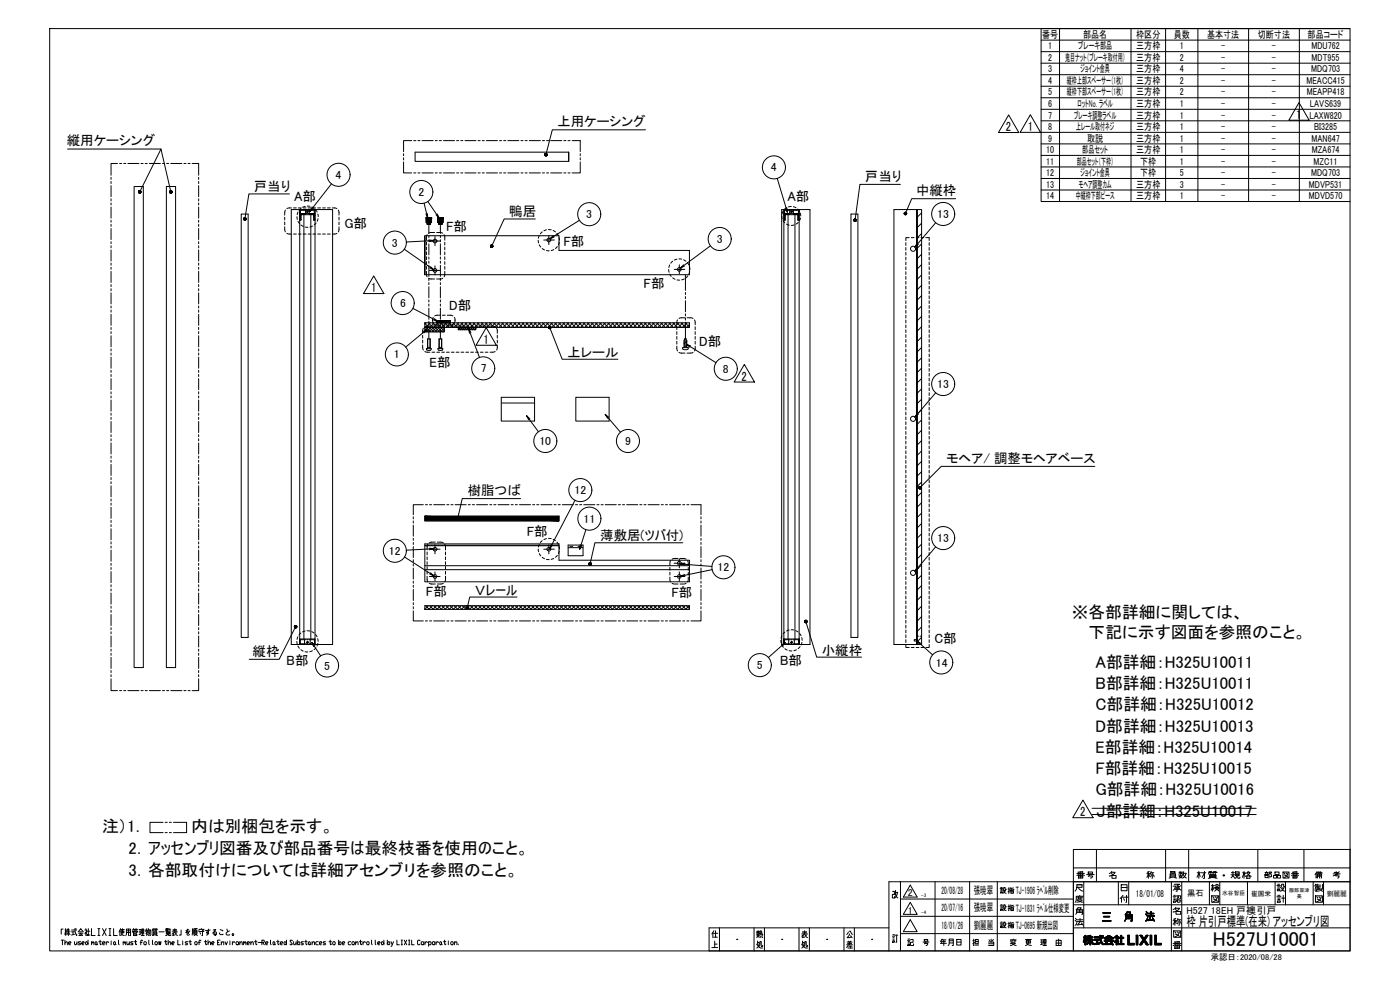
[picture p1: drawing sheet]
<svg xmlns="http://www.w3.org/2000/svg" width="841mm" height="594mm" viewBox="0 0 841 594" stroke-linecap="round" stroke-linejoin="round" font-family="sans-serif">
<!-- layer: TOS_WA -->
<g fill="none" stroke="#000" stroke-width=".6">
<path d="M30 17h781v554h-781zM636 17v104M679 17v104M700 17v104M720 17v104M750 17v104M781 17v104M811 17h-186v104h156M625 24h186M625 31h186M625 38h186M625 45h186"/>
<path d="M625 52h186M625 59h186M625 66h186M625 73h186M625 80h186M625 86h186M625 93h186M625 100h186M625 107h186M625 114h186M781 121h30M659 510v20"/>
<path d="M700 510v20M714 510v20M756 510v20M783 510v20M811 510h-166v61v-41h166h-277v41M811 510h.1M811 510v61h-385v-14h108M536 535h1v2h-1v2h1v-1M538 536v2l1 1M538 536h1M538 535l-1 2M539 536v2l-2 1"/>
<path d="M541 530v41M547 532l4 7h-8zM562 530v41M582 530v41M599 530v41M645 521h166M651 530v27M672 530v14M674 531h3v4h-3zM674 533h3M678 530v14M704 530v41"/>
<path d="M710 530v41M727 530v14M733 530v14M749 530v14M766 530v14M772 530v14M789 530v14M795 530v14M38 558h-1v3M39 559h1M39 558v4M40 560h2"/>
<path d="M40 559h2M41 558l-1 1M41 558v4M43 560h2M43 559h3M44 560v1M45 558l1 4v-1M45 558h1M47 560l2-2 1 2M48 560h1M51 559h1l-1 2M52 558v1"/>
<path d="M52 559h2M53 558v4h-1h2M55 558v4h2M59 558h1M59 558v4M62 558l2 4M64 558l-2 4M65 558h2M66 558v4M68 558v4h2M72 559v1M72 558v4"/>
<path d="M72 558h3M73 559h1v1h-1zM74 558v2l-2 2M76 559h2M77 558v4M80 558h1M80 560h2v1h-2zM80 558v1M80 558l1 1M81 559h.1M82 558h1M82 558l-1 1"/>
<path d="M82 558v1M84 560h1M84 558h1M84 558v3M85 558h1v2h-1zM85 559h1M86 558v4M88 558v1h1M88 559v1M88 558v4M89 559h2v2l-1 1M89 558v2"/>
<path d="M89 559v2M90 559l-1 3M92 558h1M92 560h2v2h-2zM92 558v1M93 558h-1v1M93 558h2M94 558v1M94 558h-1v1M95 560h4M100 558h1v1h-1M100 560h2v1h-2z"/>
<path d="M100 558h.1M100 559h.1M101 558h-1v1h1M101 558v1M101 559h2M102 558h1M103 560h4M104 558h2M104 559h2M105 560l2 2M105 558v2l-1 1M109 559v3h-1"/>
<path d="M113 558l-1 2 1-1v2M113 558l-1 1M114 559l-2 2 1 1 1-1M116 558l-1 4M116 558v3M117 558v4M117 558h2M117 559h1v2h-1zM117 559h1M118 558l-1 1M119 559l1-1h3l-1 1M119 560h4"/>
<path d="M121 558h.1M122 559v3h-1M125 558v2h-1h1v1l-1 1M126 559h-3M128 559l2-1-2 3 2-1v2l-1-1v1M132 558l2 1M136 558l1 2M138 559l-2 1v1v1l2-1M429 559l-1 1v3M430 559v4M432 557v14M453 557v14"/>
<path d="M455 559h1M455 560v1M455 559v1h1M456 560v1v-1M456 560h2v2v-1M457 559l-1 3M459 557v14M480 557v14M482 560h3M483 559v2l-1 1M486 557v14M507 557v14"/>
<path d="M510 560l-1 1M510 559h1l1 2M513 557v14M541 550h104M541 540h104M547 542l4 7h-8zM547 552l4 8h-8zM645 557h166M645 544h166M37 565h1M38 565v3M39 567l1-1v2"/>
<path d="M39 565v3M40 561l-1-2v2M40 561l1-1 1 1M41 567h1v-1h-1v1l1 1M45 566v2l1-1M45 561l-2 1M46 566v2M47 561h3M48 566h-1l1 1-1 1M49 561l-2 1h2M49 561l1 1M49 567h1v-1h-1v1l1 1"/>
<path d="M52 566l1 1-1 1-1-1zM52 561v-1v2M53 565v3M55 566l1 1M55 566v2M56 566v2M58 566v2l-1-1zM58 567l1 1M59 562h1M59 566h2M60 565v2v1l1-1M62 567h1v-1h-1v1l1 1"/>
<path d="M64 566v2M65 566l-1 1M65 562h2M67 565v1M67 566v2M69 566v2l-1-1zM69 567l1 1M71 565l1 3M73 561l2 1M74 566l1 1M74 566v2M75 566v2"/>
<path d="M76 562v-4h2v4M76 560h2M76 566l1 2 1-1M78 566v2M80 560v-1h3l-1 1M80 566h-2l2 1-2 1M80 561h2v1h-2zM80 561h.1M81 566h1M81 565v2l1 1v-1M84 566h1M85 561h-1"/>
<path d="M85 562h2M85 561h2M86 565h-1v3M87 566h1v2l-2-1zM89 560l-1 1M89 565l1 3M92 565v3M92 561h2M92 560h2M92 562h.1M93 566h2l-1 2-1-1zM94 562h1"/>
<path d="M95 566l1 2v-2v2l1-2M99 566h1M100 565v2v1v-1M100 561h2M100 560h2M101 561l-2 1M101 567l1-1 1 2M101 565v3M101 561v1h2M103 567h1v-1h-1v1l1 1M103 561h1v1M105 562h-1"/>
<path d="M106 560l-1 1M107 565v3h1M110 565v1M110 566v2M113 566h-2l2 1-2 1M113 566h2M114 565v2l1 1v-1M117 560h1M117 566h1v2l-1-1zM117 561v1M118 561l1 1M119 566h1"/>
<path d="M120 560l1 1M121 565h-1v3M123 566h1M123 565v2l1 1v-1M125 567l1-1v2M125 565v3M127 567h1v-1h-1v1l1 1M131 566h.1M132 560v1h1h1M132 565h-1v3h1M133 567l1-1v2M133 566v2"/>
<path d="M135 566l1 2 1-2M138 565v1M138 566v2M140 566v2M141 566h-1v1M142 566h1v2l-1-1zM144 567l1-1 1 2M144 566v2M146 566h1v1M146 566v2M147 566h1v2M148 567h2v-1h-2l1 2h1"/>
<path d="M151 567l1-1v2M151 566v2M153 566h1M154 565v2v1v-1M155 566h2M157 566h2l-1-1h-1v3M158 566l1 2M160 567h1v-1h-1v2h1M162 565l1 3M164 566h1v2l-1-1zM165 567v1M166 566h2"/>
<path d="M167 565v2v1l1-1M168 567h2v-1h-2v1l2 1M171 566l1 1-1 1v-1zM172 565v3M176 565h-1h-1l2 2-1 1-1-1M176 566l1 2 1-1M178 566v2M179 565v3M179 566h1v2l-1-1zM182 566h-1l1 1-1 1M183 566h2M184 565v2v1l1-1"/>
<path d="M186 566v2l-1-1zM186 567l1 1M187 567l2-1v2M187 566v2M191 566h-1v2h1M192 567h1v-1h-1v1l1 1M196 566h-2l2 1-2 1M198 566h1M198 565v2l1 1v-1M200 566h1v2l-1-1zM203 565v3M204 566h1v2l-2-1z"/>
<path d="M206 567h1v-1h-1v1l1 1M211 566h-2l1 2h1M212 566h1v2l-2-1zM214 567l1-1v2M214 566v2M216 566h1M217 565v2v1v-1M218 566v2M220 566h-1l-1 1M221 566h1l-1 2-1-1zM223 565l1 3M225 565l1 3"/>
<path d="M227 567h1v-1h-1v1l1 1M229 566l2 1-1 1-1-1zM231 565v3M233 565v3M233 566h1v2l-1-1zM235 566l1 2M236 566l-1 2M238 565v3h2M241 565h1M241 568h1M241 565v3M243 565l1 3"/>
<path d="M244 565l-1 3M245 565h1M245 568h1M246 565v3M247 565v3h2M252 565h-1v2v1l1-1M253 566h2l-1 2-1-1zM255 566v2M257 566h-1l-1 1M257 566h1h1v2h-2M257 566v2M260 566h1v2l-1-1z"/>
<path d="M262 566v2M263 566l-1 1M265 566v2l-1-1zM265 567l1 1M266 566h2M267 565v2v1l1-1M269 565v1M269 566v2M271 566h1v2l-1-1zM273 567l1-1v2M273 566v2M275 567v1"/>
<path d="M428 569h3M428 560v1M429 561h2M429 563h2M429 567h2M429 565v4M443 564h.1M455 561h1M455 567l1 2h2M455 566h1l-1 3M455 565v3M455 562v1"/>
<path d="M455 561v1M456 562v1M456 562h-1M457 560v1M457 562v1M458 562v1M458 568h-1v-2l-1 3M470 564h.1M482 562v1M482 561h3M482 567l1 2h2M482 566h1l-1 3"/>
<path d="M482 565v3M483 561l2 2M484 563h-2M485 562h-1M485 568h-1v-2l-1 3M497 564h.1M509 568h3M509 566h3M509 567h3M509 569h3M510 568l-1 1M510 565v1"/>
<path d="M510 568h2M510 561l-1 2h2M510 566v2M511 568v1M511 562l1 1M511 565v1M524 564h.1M536 562h1M536 565h1v1h-1zM536 564h1M536 563h1M536 561h1"/>
<path d="M537 562h2M539 562v4h-1M541 561h104M651 565v1M651 563h.1M651 564v2M651 564v1M652 563v2M652 562v1h1h-1l1 1v1h-1v3v-3l-1 1 1-3h-1h1zM652 562v6M653 563h.1M653 564v1"/>
<path d="M653 566v1M653 563v2M653 563v1M654 562v1l1-1v1h2h-2v1h2v1h-1l1 2-2-2v3v-3l-2 2 1-2h-1v-1h2v-1l-2 1zM654 564v1M654 562v2M654 566v1M654 565v2M654 562v1M654 564v2M654 562h.1M654 563h.1"/>
<path d="M655 562v6M655 563h.1M655 564v2M656 563h.1M656 564v2M656 564v1M656 565v2M656 566v1M657 564v1M657 566v1M657 563h4v-1v1h2h-2l2 5-2-2v-3h-4zM657 563h.1"/>
<path d="M657 567h.1M658 563h.1M658 564h2v1h-1v2l2-1v1h-4h2v-2h-1zM658 564v1M658 567h.1M659 563h.1M659 564v1M659 567h.1M659 564v3M660 563h.1M660 564v1M660 566v1"/>
<path d="M661 563h.1M661 566v1M661 562v3M661 562v4M662 563h.1M662 565v2M662 562h1h-1zM662 562h.1M662 566v1M663 562h.1M663 563h.1M663 567v1"/>
<path d="M663 563l4-1 2 1v1h-5h-1zM663 565h6h-4v2h2v-1h1l1 2-1-1h-4l1-2h-2zM663 565h.1M663 563v1M664 563v1M664 565h.1M664 567h.1M664 566v1M664 565v2M665 564a1.7 1.7 0 0 1 1-1 1.7 1.7 0 0 1 2 1zM665 563v1M665 565v2"/>
<path d="M665 567h.1M665 562v2M665 562v1M665 564h.1M665 565v1M666 564h.1M666 565h.1M666 567h.1M666 562v1M667 562v1M667 564h.1M667 565h.1"/>
<path d="M667 567h.1M667 566h.1M667 563v1M667 566v1M668 563v1M668 565h.1M668 566v1M668 566v2M668 567v1M669 563v1M669 565h.1M669 567v1"/>
<path d="M670 563h.1M670 565v1M670 562l2 1-1 2 1 1-1-1v3h-1v-2l1-3h-1zM671 562v1M671 564v4M671 562v6M671 563v3M672 563v1M672 565v1M672 567h.1M673 563v1M673 567h.1"/>
<path d="M673 562h1v1h1v1h-1v3h1h-3h1v-3h-1v-1h1zM673 562v5M674 562v5M674 563v1M674 567h.1M675 563v1M675 567h.1M678 562h1v5h2v1h-3zM678 562v6M679 562v6M679 567v1M680 567v1"/>
<path d="M681 567v1M683 562h1v6h-1zM683 562v6M685 567v1M685 562h1l1 2 2-2h1l-2 3 2 3h-1l-2-3-1 3h-1l2-3zM685 562h.1M685 562v1M685 566v2M686 562v1M686 566v2M686 566v1M686 562v2"/>
<path d="M686 565v2M686 563v1M687 563v3M687 564v1M688 563v3M688 565v2M688 563v1M688 562v2M689 566v2M689 562v1M689 567v1M689 562h.1"/>
<path d="M690 567v1M690 562h.1M691 562h1v6h-1zM691 562v6M692 562v6M694 562h1v5h3v1h-4zM694 562v6M695 562v6M695 567v1M696 567v1M697 567v1M698 567v1"/>
<circle cx="140" cy="561" r=".5"/>
</g>
<!-- layer: TOS_S1 -->
<g fill="none" stroke="#000" stroke-width=".6">
<path d="M249 91h93v6h-93zM342 91v6M81 112h5v289h-5zM100 112h5v289h-5zM145 129h4v254h-4zM175 126h25v261h-25zM180 132h1v-3h7v3h1M180 126v261M180 126h3v2h-3zM183 129v255M186 126h3v2h-3zM187 129v255"/>
<path d="M189 126v261M470 126h17v261h-17zM471 126v261h9v-3h-9M471 126v6h1v-3h7v3h1M471 126h3v2h-3zM473 129v255M477 126h3v2h-3zM478 129v255M480 126v261M511 129h4v254h-4zM537 126h17v261h-17zM255 142v23v-23h81v8h78v15h-159"/>
<path d="M260 145h3M328 144h3M260 162h3M407 162h2M255 197h12v2h-12zM255 194h159v3h-159zM275 197v1h11v-1M301 239h20v14h-20zM346 239h20v14h-20zM301 242h20M255 310h81v3h-81zM255 327h81v10h78v12h-159z"/>
<path d="M255 340h159M255 328h81M260 330h3M260 329v1M260 330l1 1M261 329h.1M261 329h1M262 331h-1M262 329v1M262 330v1M328 330h3M329 329v1"/>
<path d="M329 330v1M329 329h.1M330 329h.1M330 331h-1M331 329v1M331 330l-1 1M341 327h9v7h-9zM341 329h9M342 328h2M347 328h2M407 338h2M407 338h.1"/>
<path d="M407 339h.1M408 337l-1 1M408 337h1M408 339h.1M409 338h.1M409 339h.1M255 342h159M260 346h3M260 346h.1M260 347h1M261 345h.1M261 345h1"/>
<path d="M262 347h-1M262 346h.1M262 347h.1M407 346h2M407 346h.1M407 347h.1M408 345h-1M408 345h1M408 347h.1M409 346h.1M409 347h.1M255 364h159v2h-159z"/>
<path d="M180 384h9M180 384h3v3h-3zM186 384h3v3h-3zM470 387h17M471 384h3v3h-3zM477 384h3v3h-3zM551 387v-261v261"/>
<circle cx="261" cy="145" r="1.1"/>
<circle cx="330" cy="144" r="1.1"/>
<circle cx="261" cy="162" r="1.1"/>
<circle cx="408" cy="162" r="1.1"/>
</g>
<!-- layer: TOS_K5 -->
<g fill="none" stroke="#000" stroke-width=".6">
<path d="M554 128l-3 3M554 134l-3 3M554 140l-3 3M554 147l-3 2M554 153l-3 3M554 159l-3 3M554 165l-3 3M554 171l-3 3M554 178l-3 2M255 199h.1M255 197l2 2M255 194l3 3"/>
<path d="M255 197h.1M256 194l-1 1M256 197l3 2M257 197l-2 2M257 194l3 3M258 194l-2 3M259 197l-3 2M260 197l2 2M260 194l3 3M260 197l-2 2M261 194l-3 3 3 2M261 197l3 2"/>
<path d="M262 197l-2 2M262 194l3 3M263 194l-2 3M264 197l-3 2M265 194l2 3M265 197l2 2h-1M266 197l-3 2M266 194l-3 3 3 2M266 197h1M267 197l-2 2M267 194l3 3M268 194l-3 3"/>
<path d="M270 194l2 3M271 194l-3 3M272 194l3 3M273 194l-3 3M274 194l3 3M275 198l1-1 2 1M275 198h.1M275 197l2 1M276 194l-3 3M277 194l3 3M278 198l1-1 1 1M278 197l1 1"/>
<path d="M278 194l-3 3M279 194l3 3M280 198l1-1 2 1M280 197l2 1M280 197l-1 1M280 194l-4 4M282 194l3 3M282 198l2-1 1 1M283 197l1 1M283 197l-2 1M283 194l-3 3M284 194l3 3"/>
<path d="M285 197l1 1M285 197l-1 1M285 194l-2 3M286 197l-1 1M287 194l2 3M288 194l-3 3M289 194l3 3M290 194l-3 3M292 194l2 3M293 194l-3 3M294 194l3 3M295 194l-3 3"/>
<path d="M297 194l2 3M298 194l-3 3M299 194l3 3M300 194l-3 3M301 194l3 3M302 194l-2 3M304 194l3 3M305 194l-3 3M306 194l3 3M307 194l-2 3M309 194l3 3M310 194l-3 3"/>
<path d="M311 194l3 3M312 194l-2 3M314 194l2 3M315 194l-3 3M316 194l3 3M317 194l-3 3M319 194l2 3M320 194l-3 3M321 194l3 3M322 194l-3 3M323 194l3 3M325 194l-3 3"/>
<path d="M326 194l3 3M327 194l-3 3M328 194l3 3M329 194l-2 3M331 194l3 3M332 194l-3 3M333 194l3 3M334 194l-2 3M336 194l2 3M337 194l-3 3M338 194l3 3M339 194l-3 3"/>
<path d="M341 194l2 3M342 194l-3 3M343 194l3 3M344 194l-3 3M345 194l3 3M347 194l-3 3M348 194l3 3M349 194l-3 3M350 194l3 3M351 194l-2 3M353 194l3 3M354 194l-3 3"/>
<path d="M355 194l3 3M356 194l-2 3M358 194l2 3M359 194l-3 3M360 194l3 3M361 194l-3 3M363 194l2 3M364 194l-3 3M365 194l3 3M366 194l-3 3M368 194l2 3M369 194l-3 3"/>
<path d="M370 194l3 3M371 194l-3 3M372 194l3 3M373 194l-2 3M375 194l3 3M376 194l-3 3M377 194l3 3M378 194l-2 3M380 194l3 3M381 194l-3 3M382 194l3 3M383 194l-2 3"/>
<path d="M385 194l2 3M386 194l-3 3M387 194l3 3M388 194l-3 3M390 194l2 3M391 194l-3 3M392 194l3 3M393 194l-3 3M394 194l3 3M396 194l-3 3M397 194l3 3M398 194l-3 3"/>
<path d="M399 194l3 3M400 194l-2 3M402 194l3 3M403 194l-3 3M404 194l3 3M405 194l-2 3M407 194l2 3M408 194l-3 3M409 194l3 3M410 194l-3 3M412 194l2 3M413 194l-3 3"/>
<path d="M414 194h.1M414 195l-2 2M554 184l-3 3M554 190l-3 3M554 196l-3 3M554 202l-3 3M554 209l-3 2M554 215l-3 3M554 221l-3 3M554 227l-3 3M554 234l-3 2M554 240l-3 3"/>
<path d="M554 246l-3 3M554 252l-3 3M554 258l-3 3M554 265l-3 2M554 271l-3 3M554 277l-3 3M554 283l-3 3M554 290l-3 2M554 296l-3 3M554 302l-3 3M554 308l-3 3M554 314l-3 3"/>
<path d="M554 321l-3 2M554 327l-3 3M554 333l-3 3M554 339l-3 3M554 346l-3 2M554 352l-3 3M554 358l-3 3M255 366h.1M256 364l2 2M257 364l-2 2M258 364l2 2M260 364l-2 2"/>
<path d="M261 364l2 2M262 364l-2 2M263 364l2 2M265 364l-3 2M265 364l3 2M267 364l-2 2M268 364l2 2M270 364l-3 2M270 364l3 2M272 364l-2 2M273 364l2 2M275 364l-3 2"/>
<path d="M275 364l2 2M277 364l-2 2M278 364l2 2M279 364l-2 2M280 364l2 2M282 364l-2 2M283 364l2 2M284 364l-2 2M285 364l2 2M287 364l-2 2M287 364l3 2M289 364l-2 2"/>
<path d="M290 364l2 2M292 364l-3 2M292 364l3 2M294 364l-2 2M295 364l2 2M297 364l-3 2M297 364l2 2M299 364l-2 2M300 364l2 2M301 364l-2 2M302 364l2 2M304 364l-2 2"/>
<path d="M305 364l2 2M306 364l-2 2M307 364l2 2M309 364l-2 2M310 364l2 2M311 364l-2 2M312 364l2 2M314 364l-3 2M314 364l3 2M316 364l-2 2M317 364l2 2M319 364l-3 2"/>
<path d="M319 364l3 2M321 364l-2 2M322 364l2 2M323 364l-2 2M324 364l2 2M326 364l-2 2M327 364l2 2M328 364l-2 2M329 364l2 2M331 364l-2 2M332 364l2 2M333 364l-2 2"/>
<path d="M334 364l2 2M336 364l-3 2M336 364l3 2M338 364l-2 2M339 364l2 2M341 364l-3 2M341 364l3 2M343 364l-2 2M344 364l2 2M346 364l-3 2M346 364l2 2M348 364l-2 2"/>
<path d="M349 364l2 2M350 364l-2 2M351 364l2 2M353 364l-2 2M354 364l2 2M355 364l-2 2M356 364l2 2M358 364l-2 2M358 364l3 2M360 364l-2 2M361 364l2 2M363 364l-3 2"/>
<path d="M363 364l3 2M365 364l-2 2M366 364l2 2M368 364l-3 2M368 364l2 2M370 364l-2 2M371 364l2 2M372 364l-2 2M373 364l2 2M375 364l-2 2M376 364l2 2M377 364l-2 2"/>
<path d="M378 364l2 2M380 364l-2 2M381 364l2 2M382 364l-2 2M383 364l2 2M385 364l-3 2M385 364l3 2M387 364l-2 2M388 364l2 2M390 364l-3 2M390 364l3 2M392 364l-2 2"/>
<path d="M393 364l2 2M394 364l-2 2M395 364l2 2M397 364l-2 2M398 364l2 2M399 364l-2 2M400 364l2 2M402 364l-2 2M403 364l2 2M404 364l-2 2M405 364l2 2M407 364l-2 2"/>
<path d="M407 364l3 2M409 364l-2 2M410 364l2 2M412 364l-3 2M412 364l2 2M414 364l-2 2M554 364l-3 3M554 370l-3 3M554 377l-3 2M554 383l-3 3"/>
</g>
<!-- layer: TOS_M1 -->
<g fill="#000" stroke="#000" stroke-width=".6">
<path d="M102 115h1zM146 132h1zM147 132h1zM513 132h1zM514 132v1zM354 339h1zM281 365h-1zM483 373h1z"/>
<path d="M327 93h1zM327 93h1zM327 93h1z"/>
<path d="M327 93h1zM327 93h1zM327 93h1z"/>
<path d="M327 92l1 1zM327 93h1zM327 93h1z"/>
<path d="M328 93v1zM328 93v1z"/>
<path d="M328 92v1zM328 92v1zM327 92l1 1z"/>
<path d="M328 93v1zM328 93v1zM328 93v1z"/>
<path d="M328 92v1zM328 92v1zM328 92v1z"/>
<path d="M328 93v1zM328 93v1z"/>
<path d="M328 92v1zM328 92v1zM328 92v1z"/>
<path d="M328 93h1zM328 93h1zM328 93h1z"/>
<path d="M328 93h1zM328 93h1zM328 93h1z"/>
<path d="M328 93h1zM328 93h1zM328 92v1z"/>
<path d="M83 115h1zM83 115h1zM83 116l1-1z"/>
<path d="M83 115h1zM83 115h1zM83 115h1z"/>
<path d="M83 116l1-1zM83 116l1-1zM84 115v1z"/>
<path d="M83 115h1zM83 115h1zM83 115h1z"/>
<path d="M84 115v1zM84 115v1zM84 115v1z"/>
<path d="M84 115v1zM84 115v1zM84 115v1z"/>
<path d="M84 115v1zM84 115v1zM84 115v1z"/>
<path d="M84 115h1zM84 115h1zM84 115h1z"/>
<path d="M84 115h1zM84 115h1zM84 115h1z"/>
<path d="M102 115h1zM102 116l1-1zM102 116l1-1z"/>
<path d="M102 115h1zM102 115h1zM102 115h1z"/>
<path d="M102 116l1-1zM103 115l-1 1zM103 115l-1 1z"/>
<path d="M102 115h1zM102 115h1zM102 115h1z"/>
<path d="M103 115v1zM103 115v1zM103 115v1z"/>
<path d="M102 115h1zM102 115h1zM102 115h1z"/>
<path d="M103 115v1zM103 115v1zM103 115v1z"/>
<path d="M103 115v1zM103 115v1z"/>
<path d="M146 131l1 1zM146 132h1zM146 132h1z"/>
<path d="M147 131v1zM147 131v1zM146 131l1 1z"/>
<path d="M147 131v1zM147 131v1zM147 131v1z"/>
<path d="M147 131v1zM147 131v1zM147 131v1z"/>
<path d="M147 131v1zM147 131v1zM147 131v1z"/>
<path d="M147 132h1zM147 132h1zM147 132h1z"/>
<path d="M147 132l1-1zM147 132l1-1zM148 131l-1 1z"/>
<path d="M147 132l1-1zM147 132l1-1zM147 132l1-1z"/>
<path d="M513 132h1zM513 132h1zM513 132h1z"/>
<path d="M513 133l1-1zM513 133l1-1zM513 133l1-1z"/>
<path d="M513 132h1zM513 132h1zM513 132h1z"/>
<path d="M514 132l-1 1zM514 132l-1 1zM514 132l-1 1z"/>
<path d="M513 132h1zM513 132h1zM513 132h1z"/>
<path d="M514 132v1zM514 132v1zM514 132v1z"/>
<path d="M514 132v1zM514 132v1zM514 132v1z"/>
<path d="M543 128h1zM543 128h1zM543 129l1-1z"/>
<path d="M543 128h1zM543 128h1zM543 128h1z"/>
<path d="M543 129l1-1zM544 128v1zM544 128v1z"/>
<path d="M543 128h1zM543 128h1zM543 128h1z"/>
<path d="M544 128v1zM544 128v1zM544 128v1z"/>
<path d="M544 128v1zM544 128v1zM544 128v1z"/>
<path d="M544 128v1zM544 128l1 1zM544 128l1 1z"/>
<path d="M544 128l1 1zM544 128h1zM544 128h1z"/>
<path d="M544 128h1zM544 128h1z"/>
<path d="M295 147v1zM295 147v1zM295 147v1z"/>
<path d="M295 148v1zM295 148v1zM295 148v1z"/>
<path d="M295 147v1zM295 147v1zM295 147v1z"/>
<path d="M295 148l1 1zM295 148l1 1zM295 148l1 1z"/>
<path d="M296 147l-1 1zM295 147v1zM295 147v1z"/>
<path d="M295 148h1zM295 148h1zM295 148h1z"/>
<path d="M296 147l-1 1zM296 147l-1 1zM296 147l-1 1z"/>
<path d="M295 148h1zM295 148h1zM295 148h1z"/>
<path d="M295 148h1zM295 148h1zM295 148l1-1z"/>
<path d="M330 196v1zM330 196v1zM330 196v1z"/>
<path d="M330 196v1zM330 196v1zM330 196v1z"/>
<path d="M330 196v1zM330 196v1zM330 196v1z"/>
<path d="M330 197h1zM330 197h1z"/>
<path d="M331 196l-1 1zM330 196v1zM330 196v1z"/>
<path d="M330 197h1zM330 197h1zM330 197h1z"/>
<path d="M330 197l1-1zM330 197l1-1zM331 196l-1 1z"/>
<path d="M330 197h1zM330 197h1zM330 197l1-1z"/>
<path d="M552 293h1zM552 293h1zM552 293h1z"/>
<path d="M552 293h1zM552 293h1zM552 293h1z"/>
<path d="M553 293h-1zM553 293l-1 1zM553 293l-1 1z"/>
<path d="M552 292l1 1zM552 293h1zM552 293h1z"/>
<path d="M553 293v1zM553 293v1zM553 293v1z"/>
<path d="M552 292l1 1zM552 292l1 1zM552 292l1 1z"/>
<path d="M553 293v1zM553 293v1z"/>
<path d="M553 292v1zM553 292v1zM552 292l1 1z"/>
<path d="M553 292v1zM553 292v1zM553 292v1z"/>
<path d="M274 311h1zM274 311h1zM274 311h1z"/>
<path d="M274 311h1zM274 311h1z"/>
<path d="M275 310v1zM274 311h1zM274 311h1z"/>
<path d="M275 311v1zM275 311v1zM275 311v1z"/>
<path d="M275 310v1zM275 310v1zM275 310v1z"/>
<path d="M275 311v1zM275 311v1zM275 311v1z"/>
<path d="M275 310v1zM275 310v1zM275 310v1z"/>
<path d="M275 311v1zM275 311h1z"/>
<path d="M275 310v1zM275 310v1zM275 310v1z"/>
<path d="M275 311h1zM275 311h1zM275 311h1z"/>
<path d="M275 311h1zM275 311h1zM276 310l-1 1z"/>
<path d="M275 311h1zM275 311h1zM275 311h1z"/>
<path d="M354 338v1zM354 338v1zM354 338v1z"/>
<path d="M354 338v1zM354 338v1zM354 338v1z"/>
<path d="M355 338l-1 1zM354 338v1zM354 338v1z"/>
<path d="M354 339h1zM354 339h1zM354 339h1z"/>
<path d="M355 338l-1 1zM355 338l-1 1zM355 338l-1 1z"/>
<path d="M354 339h1zM354 339h1zM354 339h1z"/>
<path d="M354 339h1zM354 339l1-1zM355 338l-1 1z"/>
<path d="M354 339h1zM354 339h1zM354 339h1z"/>
<path d="M177 377l1-1zM177 377l1-1zM177 377l1-1z"/>
<path d="M177 376h1zM177 376h1zM177 376h1z"/>
<path d="M177 377l1-1zM177 377l1-1zM178 376l-1 1z"/>
<path d="M177 376h1zM177 376h1zM177 376h1z"/>
<path d="M178 376l-1 1zM178 376l-1 1zM178 376v1z"/>
<path d="M177 376h1zM177 376h1zM177 376h1z"/>
<path d="M178 376v1zM178 376v1zM178 376v1z"/>
<path d="M178 376v1zM178 376v1zM178 376v1z"/>
<path d="M178 376v1zM178 376v1z"/>
<path d="M280 365h1zM280 365h1zM280 365h1z"/>
<path d="M280 365h1zM280 365h1zM280 365h1z"/>
<path d="M280 364l1 1zM280 364l1 1zM280 364l1 1z"/>
<path d="M280 364l1 1zM280 364l1 1zM280 364l1 1z"/>
<path d="M281 364v1zM281 364v1zM281 364v1z"/>
<path d="M281 364v1zM281 364v1zM281 364v1z"/>
<path d="M281 365v-1zM281 364v1z"/>
<path d="M483 373h1zM483 373h1zM483 373h1z"/>
<path d="M483 374l1-1zM483 374l1-1zM484 374v-1z"/>
<path d="M484 373v1zM484 373v1zM484 373v1z"/>
<path d="M484 373v1zM484 373v1zM484 373v1z"/>
<path d="M484 373v1zM484 373l1 1zM484 373l1 1z"/>
<path d="M484 373l1 1zM484 373l1 1zM484 373l1 1z"/>
<path d="M484 373h1zM484 373h1zM485 373h-1z"/>
<path d="M484 373h1zM484 373h1zM484 373h1z"/>
</g>
<!-- layer: 0 -->
<g fill="none" stroke="#000" stroke-width=".6">
<path d="M388 78h-56l-4 15M41 90h56l6 25M97 90l-13 25M174 116h-24l-3 16M199 110l-13 17M467 107l6 21M541 111h-24l-3 21M574 119h-26l-4 9M187 125l-1 2 2-2M255 122l2 9M257 128v3l-1-2M257 121l7 10"/>
<path d="M263 129l1 2-2-2M322 132h-19l-8 16M348 132l-18 11M473 125v3l-1-3M562 134l-12 14M243 150l18 12M258 144h3l-3 1M261 144l-17 1M332 142l-2 1 3-1M411 159l-2 2 2-1M427 148l-18 13M551 146l-1 2 2-1"/>
<path d="M259 160l2 2-3-1M248 185l15 8M254 199l3-1-2 2M257 198l-13 10M261 191l2 2-2-1M281 197l7 18M283 200l-2-3 1 3M330 197l8 19h33M410 209h3a1.8 1.8 0 0 1-1 1 1.8 1.8 0 0 1-2-1zM411 207l2 1M411 208h2M411 206l2 1"/>
<path d="M411 206h2M411 205h2M411 209v-4l1-2v2v4M411 204h2M411 203l1 1M412 207l18 11M415 208l-3-1 2 2M562 236l-12 15M316 250l7 9M318 252l-2-2 2 2M364 249l9 11M366 251l-2-2 1 2"/>
<path d="M551 248l-1 3 2-2M313 300h-35l-3 11M658 280h-93l-12 13M345 301l-15 29M352 318l-4 12M243 335l18 11M258 329l3 1h-3M261 330h-17M331 327l-1 3 2-3M349 327l-1 3 1-3M409 339l19 1M410 326h-53l-3 13"/>
<path d="M412 339h-3h2M562 328l-12 15M259 344l2 2-3-1M311 359h-29l-1 6M411 345l-2 1h2M428 342l-19 4M551 341l-1 2 2-2M178 376l-10 20h-18M484 373l7 22h27M187 386l6 8M189 388l-2-2 1 2M469 387l3-1-2 2"/>
<path d="M472 386l-10 9M551 385l9 8M553 387l-2-2 2 2"/>
</g>
<!-- layer: TOS_K4 -->
<g fill="none" stroke="#000" stroke-width=".6">
<path d="M71 98h-4v7M72 98h1M74 98h2M77 98h6M85 98h1M87 98h1M90 98h6M98 98h1M100 98h1M103 98h6M110 98h2M113 98h1"/>
<path d="M115 98h4v7M242 97v7h5M242 92v2M242 95v1M247 84h-5v7M249 84h1M251 84h1M254 84h6M261 84h2M264 84h1M266 84h7M274 84h2"/>
<path d="M277 84h1M279 84h7M287 84h1M290 84h1M292 84h7M300 84h1M303 84h1M305 84h7M313 84h1M315 84h2M318 84h7M326 84h1"/>
<path d="M328 84h2M331 84h6M339 84h1M341 84h1M344 84h5v7M349 97v7h-5M349 92v2M349 95v1M67 107v1M67 109v1M67 111v7M67 119v2"/>
<path d="M119 107v1M119 109v1M119 111v7M119 119v2M249 104h1M251 104h1M254 104h6M261 104h2M264 104h1M266 104h7M274 104h2M277 104h1"/>
<path d="M279 104h7M287 104h1M290 104h1M292 104h7M300 104h1M303 104h1M305 104h7M313 104h1M315 104h2M318 104h7M326 104h1M328 104h2"/>
<path d="M331 104h6M339 104h1M341 104h1M67 122v1M67 124v7M67 132v2M67 135v1M67 137v7M119 122v1M119 124v7M119 132v2M119 135v1"/>
<path d="M119 137v7M258 135v5M265 135v5M67 145v1M67 148v1M67 150v7M67 158v1M119 145v1M119 148v1M119 150v7M119 158v1M258 141v2"/>
<path d="M258 144v1M258 146v7M258 154v2M258 157v1M258 159v7M265 141v2M265 144v1M265 146v7M265 154v2M265 157v1M265 159v7M67 161v1"/>
<path d="M67 163v7M67 171v1M67 173v2M67 176v7M119 161v1M119 163v7M119 171v1M119 173v2M119 176v7M258 167v2M258 170v1M258 172v7"/>
<path d="M265 167v2M265 170v1M265 172v7M412 165v9M412 176v1M412 178v1M67 184v1M67 186v2M67 189v6M67 197v1M67 199v1M119 184v1"/>
<path d="M119 186v2M119 189v6M119 197v1M119 199v1M258 180v1M258 183v1M258 185v7M258 193v1M258 196v1M258 198v6M265 180v1M265 183v1"/>
<path d="M265 185v7M265 193v1M265 196v1M265 198v6M412 181v6M412 189v1M412 191v1M412 194v9M67 202v6M67 210v1M67 212v1M67 215v6"/>
<path d="M119 202v6M119 210v1M119 212v1M119 215v6M67 222v2M67 225v1M67 227v7M67 235v2M67 238v1M119 222v2M119 225v1M119 227v7"/>
<path d="M119 235v2M119 238v1M67 240v7M67 248v1M67 251v1M67 253v7M119 240v7M119 248v1M119 251v1M119 253v7M67 261v1M67 264v1"/>
<path d="M67 266v7M67 274v1M67 276v2M67 279v7M119 261v1M119 264v1M119 266v7M119 274v1M119 276v2M119 279v7M67 287v1M67 289v2"/>
<path d="M67 292v6M67 300v1M119 287v1M119 289v2M119 292v6M119 300v1M67 302v1M67 305v6M67 313v1M67 315v1M67 318v6M119 302v1"/>
<path d="M119 305v6M119 313v1M119 315v1M119 318v6M248 310v2M248 313v1M248 315v7M254 303h-6v6M256 303h1M258 303h1M261 303h6M268 303h2"/>
<path d="M271 303h1M273 303h7M281 303h2M284 303h1M286 303h7M294 303h1M297 303h1M299 303h7M307 303h1M310 303h1M312 303h7M320 303h1"/>
<path d="M322 303h2M325 303h7M333 303h1M335 303h2M338 303h6M346 303h1M348 303h1M351 303h6M359 303h1M361 303h1M364 303h6M371 303h2"/>
<path d="M374 303h1M376 303h7M384 303h2M387 303h1M389 303h7M397 303h1M400 303h1M402 303h7M410 303h1M413 303h1M415 303h6v6M421 310v2"/>
<path d="M421 313v1M421 315v7M67 325v2M67 328v1M67 330v7M67 338v2M119 325v2M119 328v1M119 330v7M119 338v2M248 323v2M248 326v1"/>
<path d="M248 328v7M248 336v1M248 339v1M421 323v2M421 326v1M421 328v7M421 336v1M421 339v1M67 341v1M67 343v7M67 351v1M67 354v1"/>
<path d="M67 356v7M119 341v1M119 343v7M119 351v1M119 354v1M119 356v7M248 341v7M248 349v1M248 352v1M248 354v7M421 341v7M421 349v1"/>
<path d="M421 352v1M421 354v7M67 364v1M67 367v1M67 369v7M67 377v1M67 380v1M119 364v1M119 367v1M119 369v7M119 377v1M119 380v1"/>
<path d="M248 367v6h6M248 362v1M248 364v2M256 373h1M258 373h1M261 373h6M268 373h2M271 373h1M273 373h7M281 373h2M284 373h1M286 373h7"/>
<path d="M294 373h1M297 373h1M299 373h7M307 373h1M310 373h1M312 373h7M320 373h1M322 373h2M325 373h7M333 373h1M335 373h2M338 373h6"/>
<path d="M346 373h1M348 373h1M351 373h6M359 373h1M361 373h1M364 373h6M371 373h2M374 373h1M376 373h7M384 373h2M387 373h1M389 373h7"/>
<path d="M397 373h1M400 373h1M402 373h7M410 373h1M413 373h1M421 367v6h-6M421 362v1M421 364v2M67 382v7M67 390v1M67 392v2M67 395v7"/>
<path d="M119 382v7M119 390v1M119 392v2M119 395v7M67 408v7h4M67 403v1M67 405v2M72 415h1M74 415h2M77 415h6M85 415h1M87 415h1"/>
<path d="M90 415h6M98 415h1M100 415h1M103 415h6M110 415h2M113 415h1M119 408v7h-4M119 403v1M119 405v2M98 494h-8v6h8M99 494h1M102 494h1"/>
<path d="M104 494h8v6h-8M99 500h1M102 500h1"/>
</g>
<!-- layer: TOS_K2 -->
<g fill="none" stroke="#000" stroke-width=".6">
<path d="M171 136v3M171 130v2M171 133v2M171 126v3M175 125h-3M176 125h2M178 130l1 2M179 127v2M179 133l1 1M179 125h2M180 129v3M180 126h.1"/>
<path d="M180 128h.1M181 125l-1 1M181 135l1 1M182 125h2M183 124l-1 1M183 136l2 1M183 126h3M183 128h3M184 127h.1M184 127l1 1M185 127h.1M185 124h1"/>
<path d="M185 128h.1M185 125h2M187 124l2 1M188 136h-2M188 125h2M189 126h.1M189 128h.1M189 129v3M190 126l1 1M190 134l-1 1M191 125h2M191 129v1"/>
<path d="M191 131v2M194 125h1M197 125h1M200 125h2M203 126l1 3M204 136l-1 3M204 130v2M204 133v2M261 140h-4M262 140h4M326 139l-1 1M328 138l-1 1"/>
<path d="M329 138h2M332 138l2 1M470 130v1M470 127v1M470 133l1 1M471 129v3M471 126h.1M471 128h.1M472 125l-1 1M472 135h2M474 126h3M474 128h3"/>
<path d="M475 127h.1M475 127v1M475 124h-1M475 127h1M476 127h.1M477 124l1 1M477 135h-2M479 126l1 1M480 134l-2 1M480 126h.1M480 128h.1M480 129v3"/>
<path d="M481 128v2M481 131l-1 2M172 140l3 1M176 141h2M179 141h2M182 141h2M185 141h2M188 141h2M191 141h2M194 141h1M197 141h1M202 140l-2 1"/>
<path d="M256 146v1M256 148v2M256 151v2M256 154v2M256 157v2M257 141l-1 3M267 141v3M267 146v1M267 148v2M267 151v2M267 154v2M267 157v2"/>
<path d="M323 144l1 2M324 142l-1 1M324 147l1 1M326 149l1 1M328 151h2M333 150l-2 1M335 140v2M335 148l-1 1M336 143v1M336 146l-1 1M402 159v2M404 157l-1 1"/>
<path d="M407 156h-2M408 156h1M411 156l1 1M413 158l1 1M544 146v1M544 149v1M544 152v1M544 154v2M544 157v2M546 143h-2v2M547 143h2M550 143h2"/>
<path d="M553 143h2M556 143h2v2M558 146v1M558 149v1M558 152v1M558 154v2M558 157v2M256 163l1 3M256 160v2M257 167l4 1M266 167l-4 1M267 163v3"/>
<path d="M267 160v2M402 162v2M402 165l1 1M404 167l1 1M407 168h1M411 168h-2M413 166l-1 1M414 160v2M414 163v2M544 160v2M544 163v2M544 166v2"/>
<path d="M544 169v2M544 172v2M544 175v1M544 178v1M558 160v2M558 163v2M558 166v2M558 169v2M558 172v2M558 175v1M558 178v1M254 197v3"/>
<path d="M258 196h-3M259 196h2M260 191v1v2M261 195h4M262 196h2M265 189l-4 1M265 196h2M266 195h1M266 189h1M268 196h2M269 189l3 1M271 196h2"/>
<path d="M272 195h-3M273 191v1v2M274 196h2M277 196h2M280 196h2M283 196h1M286 196h1M289 196h1M291 196h2M294 196h3M298 197l1 3M407 196v2"/>
<path d="M407 199v2M407 192v3M411 191h-3M413 191h3M417 192l1 3M418 196v2M418 199v2M544 181v1M544 184v1M544 186v2M544 189v2M544 192v2"/>
<path d="M544 195v2M544 198v2M558 181v1M558 184v1M558 186v2M558 189v2M558 192v2M558 195v2M558 198v2M254 207v3M254 201v2M254 204v2"/>
<path d="M255 211l3 1M259 212h2M262 212h2M265 212h2M268 212h2M271 212h2M274 212h2M277 212h2M280 212h2M283 212h1M286 212h1M289 212h1"/>
<path d="M291 212h2M297 211l-3 1M299 207l-1 3M299 201v2M299 204v2M407 208v3M407 202v2M407 205v2M408 212h3M416 212h-3M418 208l-1 3M418 202v2"/>
<path d="M418 205v2M544 201v2M544 204v2M544 207v1M544 210v1M544 213v1M544 216v1M544 218v2M558 201v2M558 204v2M558 207v1M558 210v1"/>
<path d="M558 213v1M558 216v1M558 218v2M544 221v2M544 224v2M544 227v2M544 230v2M544 233v2M544 236v2M544 239v1M558 221v2M558 224v2"/>
<path d="M558 227v2M558 230v2M558 233v2M558 236v2M558 239v1M544 242v1M544 245v1M544 248v1M544 250v2M544 253v2M544 256v2M544 259v2"/>
<path d="M558 242v1M558 245v1M558 248v1M558 250v2M558 253v2M558 256v2M558 259v2M544 262v2M544 265v2M544 268v2M544 271v1M544 274v1"/>
<path d="M544 277v1M544 280v1M558 262v2M558 265v2M558 268v2M558 271v1M558 274v1M558 277v1M558 280v1M544 282v2M544 285v2M544 288v2"/>
<path d="M544 291v2M544 294v2M544 297v2M544 300v2M558 282v2M558 285v2M558 288v2M558 291v2M558 294v2M558 297v2M558 300v2M544 303v1"/>
<path d="M544 306v1M544 309v1M544 312v1M544 314v2M544 317v2M558 303v1M558 306v1M558 309v1M558 312v1M558 314v2M558 317v2M257 332v1"/>
<path d="M257 334v2M257 337v2M257 327v3M261 326h-3M263 326h3M267 327l1 3M268 332v1M268 334v2M268 337v2M323 330l1 1M324 327l-1 2M324 333l1 1"/>
<path d="M326 325l-1 1M326 335l1 1M328 324h-1M328 336h2M329 323l2 1M332 324l2 1M333 335l-2 1M335 326v1M335 334l-1 1M336 328v2M336 331l-1 2M403 337l-1 3"/>
<path d="M407 335l-3 1M409 335l3 1M413 337v3M544 320v2M544 323v2M544 326v2M544 329v2M544 332v2M544 335v1M544 338v1M558 320v2M558 323v2"/>
<path d="M558 326v2M558 329v2M558 332v2M558 335v1M558 338v1M257 346v4M257 340v2M257 343v2M258 350l3 1M266 350l-3 1M268 346l-1 4M268 340v2"/>
<path d="M268 343v2M402 347l1 3M402 341v2M402 344v1M404 350l3 1M412 350l-3 1M413 347v3M413 341v2M413 344v1M544 341v1M544 344v1M544 346v2"/>
<path d="M544 349v2M544 352v2M544 355v2M544 358v2M558 341v1M558 344v1M558 346v2M558 349v2M558 352v2M558 355v2M558 358v2M183 379l-1 1"/>
<path d="M185 379h1M187 379l2 1M472 380l-2 1M474 378l-1 1M475 378h2M478 379l1 1M544 361v2M544 364v2M544 367v1M544 370v1M544 373v1M544 376v1"/>
<path d="M544 378v2M558 361v2M558 364v2M558 367v1M558 370v1M558 373v1M558 376v1M558 378v2M178 385l1 2M179 383l-1 1M179 388l1 1M180 384h.1"/>
<path d="M180 387h.1M181 380l-1 1M181 390l1 1M183 384h1M183 387h1M183 391l2 1M184 386h.1M184 386h1M184 384h1M184 387h1M185 385v1M185 386h.1"/>
<path d="M185 385h.1M186 384h.1M186 387h.1M188 391h-2M189 384h.1M189 387h.1M190 381v1M190 389l-1 1M191 384v1M191 386l-1 2M469 385v1M470 382l-1 1"/>
<path d="M470 387l1 2M471 384h.1M471 387h.1M472 390h1M474 384h.1M474 387h.1M474 391h2M475 386h.1M475 384h1M475 387h1M475 385l1 1M475 385h1"/>
<path d="M475 385h.1M476 386h.1M477 384h.1M477 387h.1M478 390l-1 1M480 384h.1M480 387h.1M480 381l1 1M481 388l-2 2M482 383v2M482 386l-1 1M544 387v2h2"/>
<path d="M544 381v2M544 384v2M547 389h2M549 385h1M550 384h-1M550 384h.1M550 385h.1M550 389h2M551 384h.1M551 385h.1M551 382h1M553 382h1"/>
<path d="M553 389h2M558 387v2h-2M558 381v2M558 384v2"/>
<circle cx="185" cy="127" r=".2"/>
<circle cx="475" cy="127" r=".2"/>
<circle cx="185" cy="386" r=".2"/>
<circle cx="475" cy="386" r=".2"/>
</g>
<!-- layer: TOS_M1 -->
<g fill="none" stroke="#000" stroke-width=".6">
<path d="M180 128l3 1zM180 128l3 1M183 128l-3 1M186 128l3 1zM186 128l3 1M189 128l-3 1M471 128l3 1zM471 128l3 1M474 128l-3 1M477 128l3 1zM477 128l3 1M480 128l-3 1"/>
<path d="M262 193h8v1h-8zM656 486h99M656 489h99"/>
<circle cx="203" cy="105" r="7"/>
<circle cx="253" cy="115" r="7"/>
<circle cx="465" cy="101" r="7"/>
<circle cx="354" cy="129" r="7"/>
<circle cx="567" cy="129" r="7"/>
<circle cx="237" cy="146" r="7"/>
<circle cx="432" cy="144" r="7"/>
<circle cx="549" cy="149" r="1.5"/>
<circle cx="242" cy="182" r="7"/>
<circle cx="238" cy="213" r="7"/>
<circle cx="290" cy="221" r="7"/>
<circle cx="436" cy="222" r="7"/>
<circle cx="567" cy="231" r="7"/>
<circle cx="549" cy="252" r="1.5"/>
<circle cx="328" cy="265" r="7"/>
<circle cx="377" cy="265" r="7"/>
<circle cx="349" cy="294" r="7"/>
<circle cx="354" cy="312" r="7"/>
<circle cx="237" cy="331" r="7"/>
<circle cx="567" cy="323" r="7"/>
<circle cx="435" cy="341" r="7"/>
<circle cx="549" cy="344" r="1.5"/>
<circle cx="196" cy="400" r="7"/>
<circle cx="456" cy="400" r="7"/>
<circle cx="565" cy="398" r="7"/>
</g>
<!-- layer: TOS_K5 -->
<g fill="#000" stroke="#000" stroke-width=".6">
<path d="M262 193l8 1v-1zM262 193l8 1h-8z"/>
<path d="M255 310l81 3v-3zM255 310l81 3h-81z"/>
</g>
<!-- layer: TOS_K1 -->
<g fill="none" stroke="#000" stroke-width=".6">
<path d="M256 133l1 1-1-1M256 131h.1M256 132h2h-2M256 133h2h-2M256 131h3M257 135v-4v4M257 135h2h-2M257 134h1h-1M257 133h-1h1M257 133l-1-1 1 1M259 135v-4v4M259 134h-1h1"/>
<path d="M259 133h.1M259 133v-1v1M259 133v1v-1M259 132h-1h1M259 131h.1M259 133h-1h1M263 133l1 1-1-1M263 131h.1M263 132h2h-2M263 133h2h-2M263 131h3M264 135v-4v4"/>
<path d="M264 135h2h-2M264 134h1h-1M264 133h-1h1M264 133l-1-1 1 1M266 135v-4v4M266 134h-1h1M266 133h.1M266 133v-1v1M266 133v1v-1M266 132h-1h1M266 131h.1M266 133h-1h1"/>
<path d="M256 209h3a1.7 1.7 0 0 1-3 1zM257 209v-5h1v5M257 209h1M257 204v5M263 209h3a1.7 1.7 0 0 1-3 1zM264 209h1M264 209v-5h1v5M265 204v5"/>
</g>
<!-- layer: TOS_K3 -->
<g fill="none" stroke="#000" stroke-width=".6">
<path d="M258 145h2M261 142v2M261 145h.1M261 145v3M261 160v2M263 145h1M327 144h1M330 141v3M330 144h.1M330 145v2M331 144h2M408 159v2"/>
<path d="M258 162h2M261 162v1M261 163v2M263 162h1M405 162h2M408 162h.1M408 162v3M409 162h2M258 330h2M261 327v2M261 330h.1M261 331v2"/>
<path d="M263 330h1M327 330h1M330 327v2M330 330h.1M330 331v2M331 330h2M405 338h2M408 336v2M408 338v1M408 339v2M409 338h2M258 346h2"/>
<path d="M261 344v2M261 346h.1M261 347v2M263 346h1M405 346h2M408 344v2M408 346h.1M408 347v2M409 346h2"/>
</g>
<!-- layer: moji -->
<path d="M606 69l6 11h-12zM619 69l6 11h-12zM780 62l6 10h-12zM224 166l7 10h-13zM292 197l6 10h-12zM447 219l6 10h-12zM651 481l6 10h-13z" fill="none" stroke="#000" stroke-width=".6"/>
<text font-size="12.1" x="729" y="568">H527U10001</text>
<g font-size="10.1">
<text x="644" y="371">※各部詳細に関しては、</text>
<text x="654" y="383">下記に示す図面を参照のこと。</text>
<text x="658" y="401">A部詳細：H325U10011</text>
<text x="658" y="414">B部詳細：H325U10011</text>
<text x="658" y="427">C部詳細：H325U10012</text>
<text x="658" y="439">D部詳細：H325U10013</text>
<text x="658" y="452">E部詳細：H325U10014</text>
<text x="658" y="465">F部詳細：H325U10015</text>
<text x="658" y="478">G部詳細：H325U10016</text>
<text x="659" y="491">J部詳細：H325U10017</text>
<text x="61" y="500">注）1．　　　　内は別梱包を示す。</text>
<text x="77" y="513">2．アッセンブリ図番及び部品番号は最終枝番を使用のこと。</text>
<text x="77" y="526">3．各部取付けについては詳細アセンブリを参照のこと。</text>
</g>
<text font-size="9.7" x="661" y="555">三 角 法</text>
<g font-size="8.1">
<text x="779" y="71">1</text>
<text x="335" y="76">上用ケーシング</text>
<text x="604" y="79">2</text>
<text x="617" y="79">1</text>
<text x="40" y="87">縦用ケーシング</text>
<text x="520" y="109">戸当り</text>
<text x="153" y="115">戸当り</text>
<text x="550" y="117">中縦枠</text>
<text x="177" y="121">A部</text>
<text x="473" y="121">A部</text>
<text x="306" y="130">鴨居</text>
<text x="207" y="137">G部</text>
<text x="268" y="139">F部</text>
<text x="338" y="148">F部</text>
<text x="387" y="173">F部</text>
<text x="223" y="176">1</text>
<text x="270" y="186">D部</text>
<text x="290" y="207">1</text>
<text x="420" y="208">D部</text>
<text x="341" y="214">上レール</text>
<text x="258" y="220">E部</text>
<text x="446" y="229">2</text>
<text x="569" y="278">モヘア/ 調整モヘアベース</text>
<text x="281" y="297">樹脂つば</text>
<text x="316" y="322">F部</text>
<text x="361" y="324">薄敷居(ツバ付)</text>
<text x="256" y="358">F部</text>
<text x="286" y="357">Ｖレール</text>
<text x="403" y="359">F部</text>
<text x="561" y="387">C部</text>
<text x="152" y="394">縦枠</text>
<text x="494" y="393">小縦枠</text>
<text x="172" y="399">B部</text>
<text x="469" y="399">B部</text>
<text x="649" y="490">2</text>
<text x="713" y="556">枠 片引戸標準(在来) アッセンブリ図</text>
</g>
<g font-size="7.9">
<text x="665" y="529">名 称</text>
<text x="718" y="529">材質・規格</text>
<text x="703" y="537">承</text>
<text x="726" y="537">検</text>
<text x="766" y="537">設</text>
<text x="789" y="537">製</text>
<text x="645" y="543">度</text>
<text x="672" y="543">付</text>
<text x="703" y="543">認</text>
<text x="766" y="543">計</text>
<text x="645" y="550">角</text>
<text x="703" y="550">名</text>
<text x="645" y="557">法</text>
<text x="703" y="557">称</text>
</g>
<g font-size="7.5">
<text x="646" y="529">番号</text>
<text x="701" y="529">員数</text>
<text x="758" y="529">部品図番</text>
<text x="789" y="529">備 考</text>
<text x="645" y="537">尺</text>
<text x="727" y="543">図</text>
<text x="789" y="543">図</text>
<text x="544" y="569">記 号</text>
<text x="564" y="569">年月日</text>
<text x="583" y="569">担 当</text>
<text x="606" y="569">変 更 理 由</text>
<text x="704" y="564">図</text>
<text x="703" y="571">番</text>
</g>
<g font-size="7.1">
<text x="202" y="107">4</text>
<text x="463" y="103">4</text>
<text x="251" y="118">2</text>
<text x="352" y="131">3</text>
<text x="563" y="131">13</text>
<text x="235" y="148">3</text>
<text x="431" y="146">3</text>
<text x="240" y="184">6</text>
<text x="237" y="215">1</text>
<text x="289" y="224">7</text>
<text x="434" y="224">8</text>
<text x="563" y="233">13</text>
<text x="324" y="267">10</text>
<text x="375" y="267">9</text>
<text x="345" y="297">12</text>
<text x="351" y="314">11</text>
<text x="563" y="326">13</text>
<text x="234" y="333">12</text>
<text x="431" y="343">12</text>
<text x="455" y="402">5</text>
<text x="562" y="400">14</text>
<text x="195" y="402">5</text>
<text x="600" y="548">設指</text>
</g>
<g font-size="6.6">
<text x="600" y="538">設指</text>
<text x="600" y="558">設指</text>
</g>
<g font-size="6.4">
<text x="566" y="537">20/08/28</text>
<text x="585" y="537">張暁翠</text>
<text x="610" y="537">TJ-1906 ﾗﾍﾞﾙ削除</text>
<text x="566" y="547">20/07/16</text>
<text x="585" y="547">張暁翠</text>
<text x="610" y="548">TJ-1831 ﾗﾍﾞﾙ仕様変更</text>
<text x="566" y="558">18/01/26</text>
<text x="585" y="558">劉麗麗</text>
<text x="610" y="558">TJ-0695 新規出図</text>
</g>
<g font-size="6">
<text x="626" y="23">番号</text>
<text x="651" y="23">部品名</text>
<text x="683" y="23">枠区分</text>
<text x="705" y="23">員数</text>
<text x="725" y="23">基本寸法</text>
<text x="756" y="23">切断寸法</text>
<text x="786" y="23">部品コード</text>
<text x="630" y="30">1</text>
<text x="648" y="30">ブレーキ部品</text>
<text x="683" y="30">三方枠</text>
<text x="709" y="30">1</text>
<text x="734" y="30">-</text>
<text x="764" y="30">-</text>
<text x="788" y="30">MDU762</text>
<text x="630" y="37">2</text>
<text x="640" y="37">鬼目ナット（ブレーキ取付用）</text>
<text x="683" y="37">三方枠</text>
<text x="709" y="37">2</text>
<text x="734" y="37">-</text>
<text x="764" y="37">-</text>
<text x="788" y="37">MDT955</text>
<text x="630" y="43">3</text>
<text x="649" y="43">ジョイント金具</text>
<text x="683" y="43">三方枠</text>
<text x="709" y="43">4</text>
<text x="734" y="43">-</text>
<text x="764" y="43">-</text>
<text x="788" y="43">MDQ703</text>
<text x="630" y="50">4</text>
<text x="641" y="50">縦枠上部スペーサー（1枚）</text>
<text x="683" y="50">三方枠</text>
<text x="709" y="50">2</text>
<text x="734" y="50">-</text>
<text x="764" y="50">-</text>
<text x="785" y="50">MEACC415</text>
<text x="630" y="57">5</text>
<text x="641" y="57">縦枠下部スペーサー（1枚）</text>
<text x="683" y="57">三方枠</text>
<text x="709" y="57">2</text>
<text x="734" y="57">-</text>
<text x="764" y="57">-</text>
<text x="785" y="57">MEAPP418</text>
<text x="630" y="64">6</text>
<text x="647" y="64">ロットＮｏ．ラベル</text>
<text x="683" y="64">三方枠</text>
<text x="709" y="64">1</text>
<text x="734" y="64">-</text>
<text x="764" y="64">-</text>
<text x="787" y="64">LAVS639</text>
<text x="630" y="71">7</text>
<text x="645" y="71">ブレーキ調整ラベル</text>
<text x="683" y="71">三方枠</text>
<text x="709" y="71">1</text>
<text x="734" y="71">-</text>
<text x="764" y="71">-</text>
<text x="787" y="71">LAXW820</text>
<text x="630" y="78">8</text>
<text x="646" y="78">上レール取付ネジ</text>
<text x="683" y="78">三方枠</text>
<text x="709" y="78">1</text>
<text x="734" y="78">-</text>
<text x="764" y="78">-</text>
<text x="789" y="78">BI3285</text>
<text x="630" y="85">9</text>
<text x="653" y="85">取説</text>
<text x="683" y="85">三方枠</text>
<text x="709" y="85">1</text>
<text x="734" y="85">-</text>
<text x="764" y="85">-</text>
<text x="788" y="85">MAN647</text>
<text x="629" y="92">10</text>
<text x="650" y="92">部品セット</text>
<text x="683" y="92">三方枠</text>
<text x="709" y="92">1</text>
<text x="734" y="92">-</text>
<text x="764" y="92">-</text>
<text x="788" y="92">MZA674</text>
<text x="629" y="99">11</text>
<text x="647" y="99">部品セット（下枠）</text>
<text x="685" y="99">下枠</text>
<text x="709" y="99">1</text>
<text x="734" y="99">-</text>
<text x="764" y="99">-</text>
<text x="789" y="99">MZC11</text>
<text x="629" y="106">12</text>
<text x="649" y="106">ジョイント金具</text>
<text x="685" y="106">下枠</text>
<text x="709" y="106">5</text>
<text x="734" y="106">-</text>
<text x="764" y="106">-</text>
<text x="788" y="106">MDQ703</text>
<text x="629" y="113">13</text>
<text x="648" y="113">モヘア調整カム</text>
<text x="683" y="113">三方枠</text>
<text x="709" y="113">3</text>
<text x="734" y="113">-</text>
<text x="764" y="113">-</text>
<text x="786" y="113">MDVP531</text>
<text x="629" y="120">14</text>
<text x="646" y="120">中縦枠下部ピース</text>
<text x="683" y="120">三方枠</text>
<text x="709" y="120">1</text>
<text x="734" y="120">-</text>
<text x="764" y="120">-</text>
<text x="786" y="120">MDVD570</text>
<text x="545" y="539">2</text>
<text x="682" y="539">18/01/08</text>
<text x="545" y="549">1</text>
<text x="713" y="549">H527 18EH 戸襖引戸</text>
</g>
<g font-size="5">
<text x="713" y="538">黒石</text>
<text x="727" y="576">承認日：2020/08/28</text>
</g>
<g font-size="4">
<text x="752" y="538">崔国栄</text>
<text x="797" y="538">劉麗麗</text>
</g>
<text font-size="3.4" x="734" y="538">水谷智臣</text>
<g font-size="3">
<text x="553" y="539">-3</text>
<text x="775" y="536">服部菜津</text>
<text x="779" y="540">美</text>
<text x="553" y="549">-4</text>
</g>
</svg>
